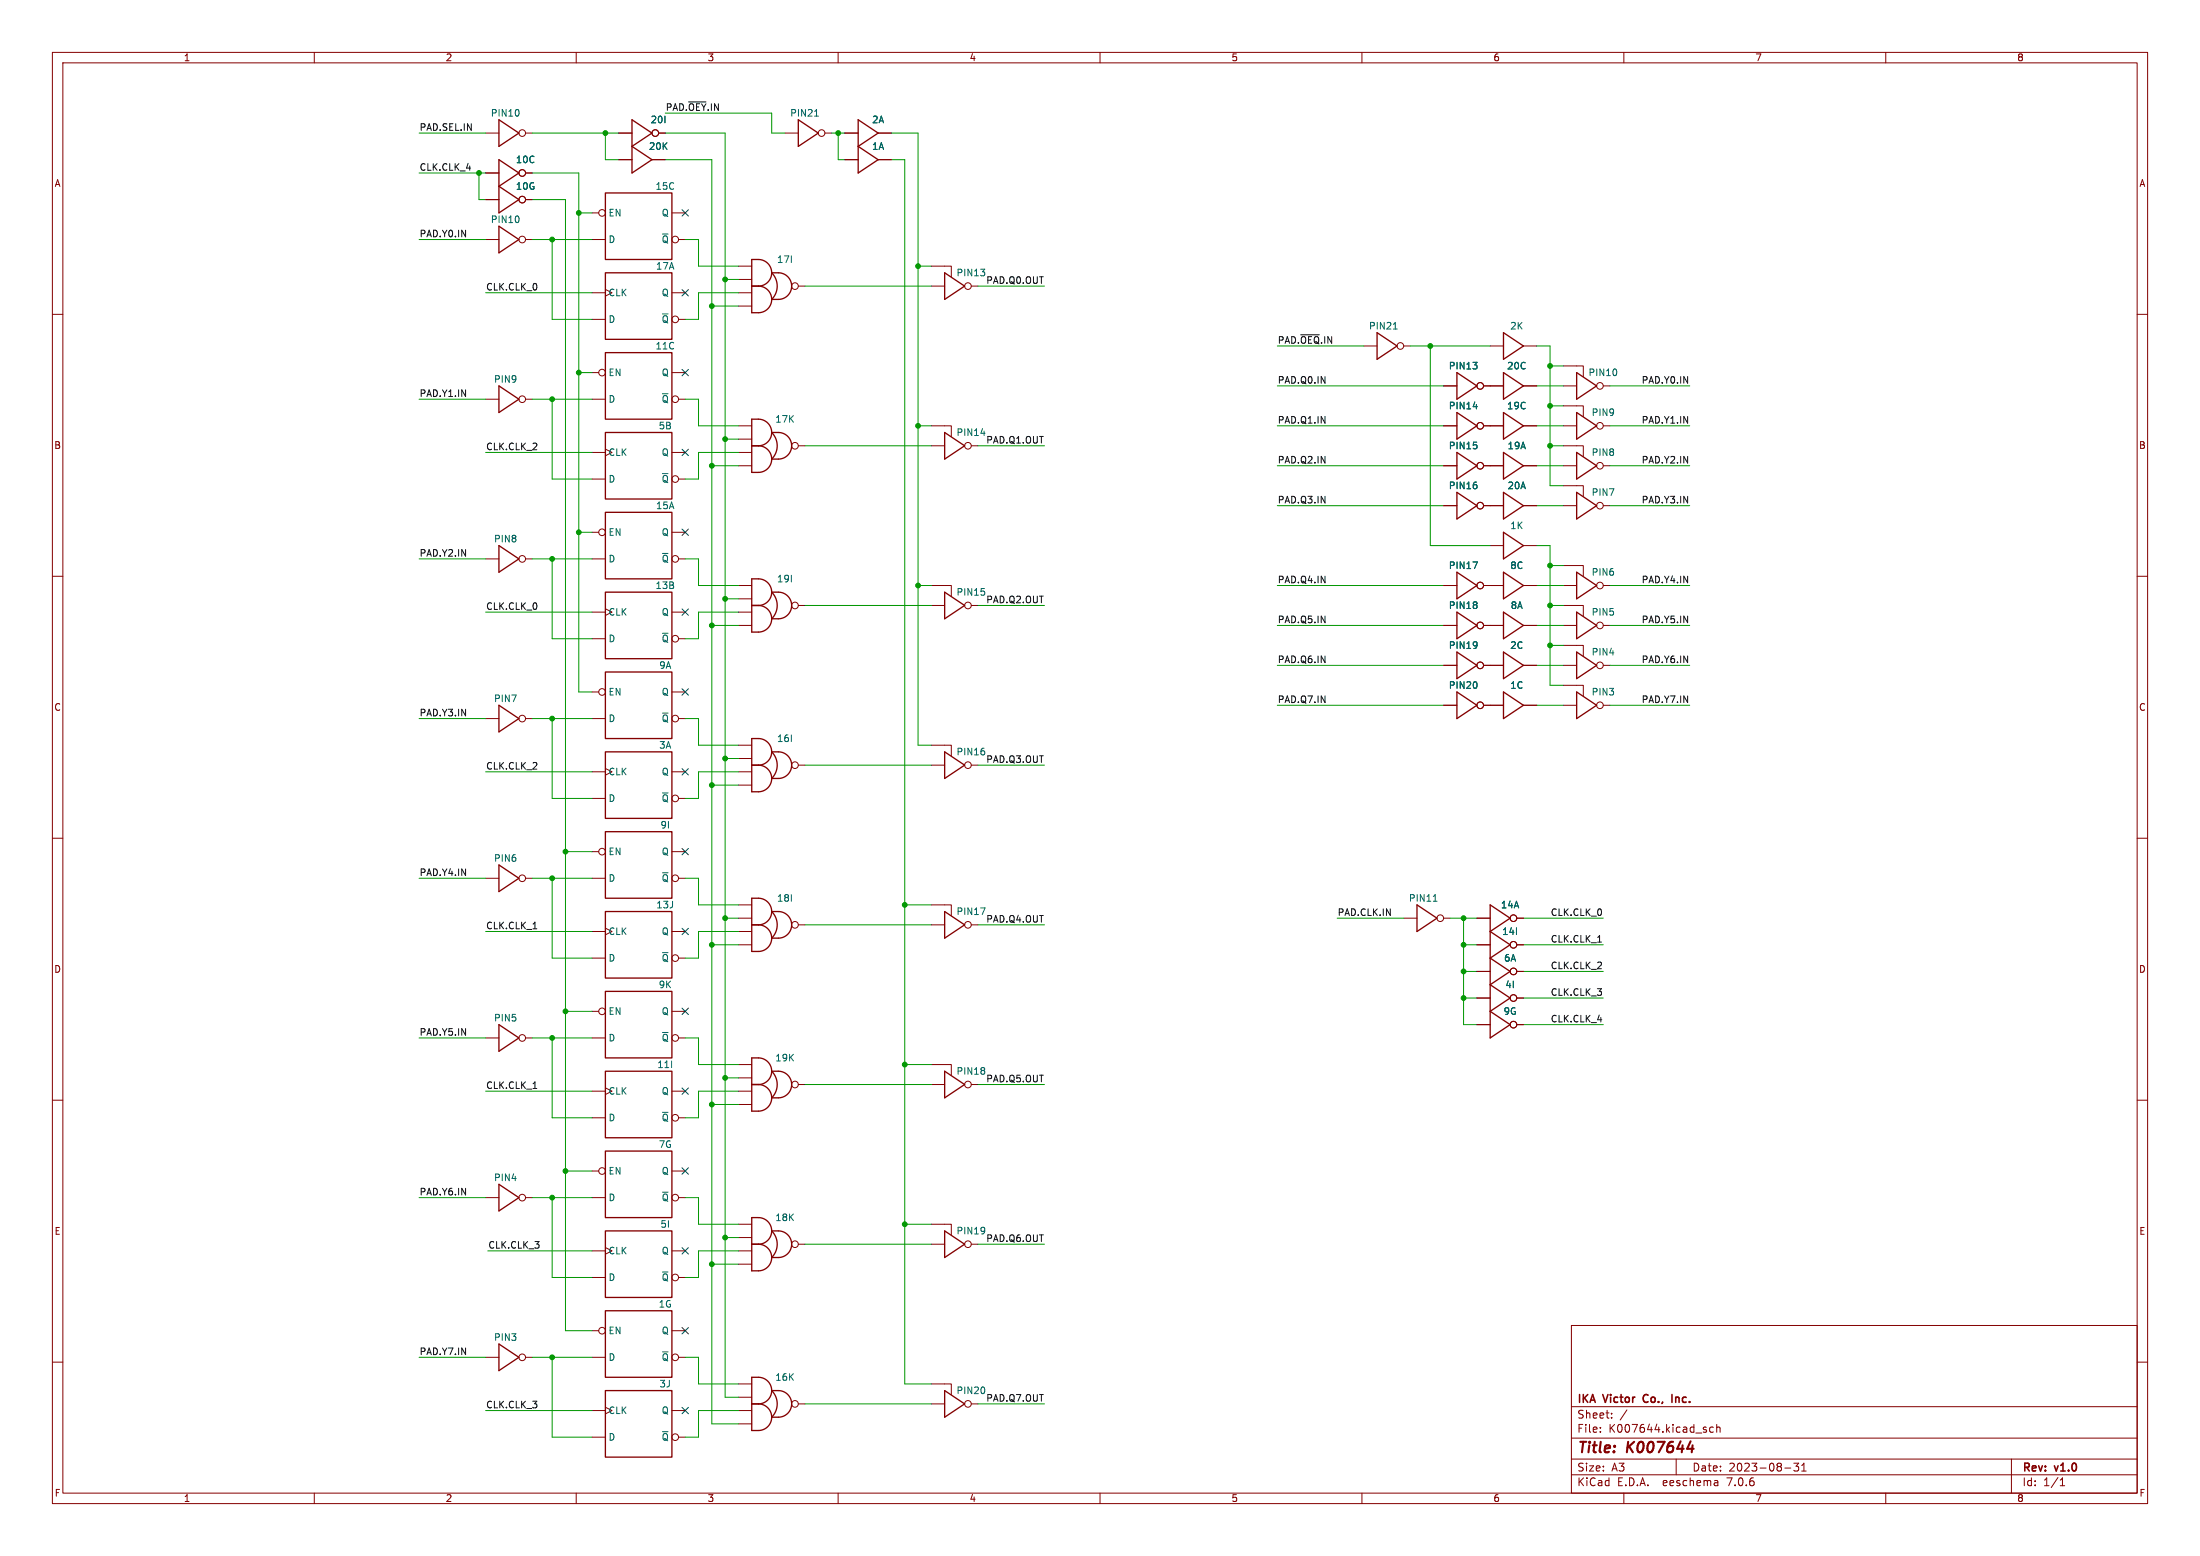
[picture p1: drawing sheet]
<svg xmlns="http://www.w3.org/2000/svg" width="420mm" height="297mm" viewBox="0 0 420 297" stroke-linecap="round" stroke-linejoin="round" font-family="sans-serif">
<g fill="none" stroke="#840000" stroke-width=".19">
<path d="M10 10h400v277h-400zM12 12h396v273h-396zM60 10v2M110 10v2M160 10v2M210 10v2M260 10v2M310 10v2M360 10v2M92.7 25.4h2.5M92.7 38.1h2.5M92.7 33h2.5"/>
<path d="M100.3 25.4h1.3M100.3 38.1h1.3M100.3 33h1.3M118.1 25.4h2.5M118.1 30.5h2.5M124.5 30.5h2.5M125.7 25.4h1.3M149.9 25.4h2.5M157.5 25.4h1.2M161.3 25.4h2.5M161.3 30.5h2.5M167.6 25.4h2.6"/>
<path d="M167.6 30.5h2.6M10 60h2M92.7 45.7h2.5M100.3 45.7h1.3M113 55.9h2.6M113 45.7h2.6M113 40.6h1.3M128.3 55.9h2.5M128.3 40.6h2.5M129.5 45.7h1.3M141 58.4h2.5M141 55.9h2.5"/>
<path d="M141 53.3h2.5M141 50.8h2.5M152.4 54.6h1.3M177.8 50.8h3.8v2M177.8 54.6h2.5M185.4 54.6h1.3M408 60h2M92.7 76.2h2.5M100.3 76.2h1.3M113 61h2.6M113 76.2h2.6M113 71.1h1.3"/>
<path d="M128.3 71.1h2.5M129.5 61h1.3M129.5 76.2h1.3M260.3 66h2.6M268 66h1.2M275.6 73.7h2.5M283.2 73.7h3.8M284.5 66h2.5M290.8 66h2.6M290.8 73.7h2.6M298.4 77.5h3.9v2M298.4 69.9h3.9v2"/>
<path d="M298.4 73.7h2.6M306.1 73.7h1.2M113 86.4h2.6M113 91.4h2.6M128.3 86.4h2.5M129.5 91.4h1.3M141 81.3h2.5M141 88.9h2.5M141 86.4h2.5M141 83.8h2.5M152.4 85.1h1.3M177.8 81.3h3.8v2"/>
<path d="M177.8 85.1h2.5M185.4 85.1h1.3M275.6 81.3h2.5M275.6 88.9h2.5M275.6 96.5h2.5M283.2 81.3h3.8M283.2 88.9h3.8M283.2 96.5h3.8M290.8 81.3h2.6M290.8 88.9h2.6M290.8 96.5h2.6M298.4 92.7h3.9v2"/>
<path d="M298.4 85.1h3.9v2M298.4 81.3h2.6M298.4 88.9h2.6M298.4 96.5h2.6M306.1 81.3h1.2M306.1 88.9h1.2M306.1 96.5h1.2M10 110h2M92.7 106.7h2.5M100.3 106.7h1.3M113 116.8h2.6M113 106.7h2.6"/>
<path d="M113 101.6h1.3M128.3 116.8h2.5M128.3 101.6h2.5M129.5 106.7h1.3M141 119.4h2.5M141 116.8h2.5M141 114.3h2.5M141 111.8h2.5M152.4 115.6h1.3M177.8 111.8h3.8v2M177.8 115.6h2.5M185.4 115.6h1.3"/>
<path d="M275.6 119.4h2.5M275.6 111.8h2.5M283.2 119.4h3.8M283.2 111.8h3.8M284.5 104.1h2.5M290.8 119.4h2.6M290.8 111.8h2.6M290.8 104.1h2.6M298.4 115.6h3.9v2M298.4 108h3.9v2M298.4 119.4h2.6M298.4 111.8h2.6"/>
<path d="M306.1 119.4h1.2M306.1 111.8h1.2M408 110h2M92.7 137.2h2.5M100.3 137.2h1.3M113 137.2h2.6M113 132.1h1.3M113 121.9h2.6M128.3 132.1h2.5M129.5 137.2h1.3M129.5 121.9h1.3M275.6 127h2.5"/>
<path d="M275.6 134.6h2.5M283.2 127h3.8M283.2 134.6h3.8M290.8 127h2.6M290.8 134.6h2.6M298.4 123.2h3.9v2M298.4 130.8h3.9v2M298.4 127h2.6M298.4 134.6h2.6M306.1 127h1.2M306.1 134.6h1.2M10 160h2"/>
<path d="M113 147.3h2.6M113 152.4h2.6M128.3 147.3h2.5M129.5 152.4h1.3M141 147.3h2.5M141 149.9h2.5M141 144.8h2.5M141 142.2h2.5M152.4 146.1h1.3M177.8 142.2h3.8v2.1M177.8 146.1h2.5M185.4 146.1h1.3"/>
<path d="M408 160h2M92.7 167.6h2.5M100.3 167.6h1.3M113 177.8h2.6M113 167.6h2.6M113 162.6h1.3M128.3 177.8h2.5M128.3 162.6h2.5M129.5 167.6h1.3M141 172.7h2.5M141 177.8h2.5M141 175.3h2.5"/>
<path d="M152.4 176.5h1.3M177.8 172.7h3.8v2.1M177.8 176.5h2.5M185.4 176.5h1.3M268 175.3h2.5M275.6 175.3h1.3M281.9 175.3h2.6M289.6 175.3h1.2M92.7 198.1h2.5M100.3 198.1h1.3M113 198.1h2.6M113 193h1.3"/>
<path d="M113 182.9h2.6M128.3 193h2.5M129.5 198.1h1.3M129.5 182.9h1.3M141 180.3h2.5M281.9 185.4h2.6M281.9 180.3h2.6M281.9 195.6h2.6M281.9 190.5h2.6M289.6 185.4h1.2M289.6 180.3h1.2M289.6 195.6h1.2"/>
<path d="M289.6 190.5h1.2M10 210h2M113 208.3h2.6M113 213.4h2.6M128.3 208.3h2.5M129.5 213.4h1.3M141 210.8h2.5M141 208.3h2.5M141 205.7h2.5M141 203.2h2.5M152.4 207h1.3M177.8 203.2h3.8v2"/>
<path d="M177.8 207h2.5M185.4 207h1.3M408 210h2M92.7 228.6h2.5M100.3 228.6h1.3M113 238.8h2.6M113 228.6h2.6M113 223.5h1.3M128.3 238.8h2.5M128.3 223.5h2.5M129.5 228.6h1.3M141 238.8h2.5"/>
<path d="M141 236.2h2.5M141 233.7h2.5M152.4 237.5h1.3M177.8 233.7h3.8v2M177.8 237.5h2.5M185.4 237.5h1.3M10 260h2M92.7 259.1h2.5M100.3 259.1h1.3M113 259.1h2.6M113 254h1.3M113 243.8h2.6"/>
<path d="M128.3 254h2.5M129.5 259.1h1.3M129.5 243.8h1.3M141 241.3h2.5M300 253h108v32h-108zM408 260h2M113 269.2h2.6M113 274.3h2.6M128.3 269.2h2.5M129.5 274.3h1.3M141 271.8h2.5M141 269.2h2.5"/>
<path d="M141 266.7h2.5M141 264.2h2.5M152.4 268h1.3M177.8 264.2h3.8v2M177.8 268h2.5M185.4 268h1.3M300 278.5h108M300 274.5h108M300 268.5h108M305.5 273.2v.2M305.5 272.5v.1M307.7 270.5v.2"/>
<path d="M307.7 269.8v.1M310.6 269.1l-1.3 1.9M320 278.5v3M327.1 272.5l-.4-.1-.3 .3 .1 .6h.6M327.7 272.5l.2-.1 .4 .1 .1 .9M327.7 271.9v1.5M342.4 279.3h1l-.5 .6 .4 .1v.6l-.2 .2-.7-.2M343.9 279.7l.5-.4v1.5M384 278.5v6.5M60 285v2M110 285v2M160 285v2"/>
<path d="M210 285v2M260 285v2M300 281.5h108M310 285v2M327.9 282.7v.9M327.9 283.5l-.1 .1M327.9 282.9l-.1 .1M340.7 280.2h1.2M343.9 280.8h.9M360 285v2M393.3 283.6h.9M393.3 282.5l.4-.4v1.5"/>
<circle cx="99.7" cy="33" r=".63"/>
<circle cx="99.7" cy="25.4" r=".63"/>
<circle cx="99.7" cy="38.1" r=".63"/>
<circle cx="125.1" cy="25.4" r=".63"/>
<circle cx="156.8" cy="25.4" r=".63"/>
<circle cx="99.7" cy="45.7" r=".63"/>
<circle cx="114.9" cy="40.6" r=".63"/>
<circle cx="151.8" cy="54.6" r=".63"/>
<circle cx="184.8" cy="54.6" r=".63"/>
<circle cx="99.7" cy="76.2" r=".63"/>
<circle cx="114.9" cy="71.1" r=".63"/>
<circle cx="267.3" cy="66" r=".63"/>
<circle cx="282.6" cy="73.7" r=".63"/>
<circle cx="305.4" cy="73.7" r=".63"/>
<circle cx="151.8" cy="85.1" r=".63"/>
<circle cx="184.8" cy="85.1" r=".63"/>
<circle cx="282.6" cy="88.9" r=".63"/>
<circle cx="282.6" cy="81.3" r=".63"/>
<circle cx="282.6" cy="96.5" r=".63"/>
<circle cx="305.4" cy="96.5" r=".63"/>
<circle cx="305.4" cy="88.9" r=".63"/>
<circle cx="305.4" cy="81.3" r=".63"/>
<circle cx="99.7" cy="106.7" r=".63"/>
<circle cx="114.9" cy="101.6" r=".63"/>
<circle cx="151.8" cy="115.6" r=".63"/>
<circle cx="184.8" cy="115.6" r=".63"/>
<circle cx="282.6" cy="111.8" r=".63"/>
<circle cx="282.6" cy="119.4" r=".63"/>
<circle cx="305.4" cy="119.4" r=".63"/>
<circle cx="305.4" cy="111.8" r=".63"/>
<circle cx="99.7" cy="137.2" r=".63"/>
<circle cx="114.9" cy="132.1" r=".63"/>
<circle cx="282.6" cy="127" r=".63"/>
<circle cx="282.6" cy="134.6" r=".63"/>
<circle cx="305.4" cy="127" r=".63"/>
<circle cx="305.4" cy="134.6" r=".63"/>
<circle cx="151.8" cy="146" r=".63"/>
<circle cx="184.8" cy="146" r=".63"/>
<circle cx="99.7" cy="167.6" r=".63"/>
<circle cx="114.9" cy="162.6" r=".63"/>
<circle cx="151.8" cy="176.5" r=".63"/>
<circle cx="184.8" cy="176.5" r=".63"/>
<circle cx="275" cy="175.3" r=".63"/>
<circle cx="288.9" cy="175.3" r=".63"/>
<circle cx="99.7" cy="198.1" r=".63"/>
<circle cx="114.9" cy="193" r=".63"/>
<circle cx="288.9" cy="180.3" r=".63"/>
<circle cx="288.9" cy="185.4" r=".63"/>
<circle cx="288.9" cy="190.5" r=".63"/>
<circle cx="288.9" cy="195.6" r=".63"/>
<circle cx="151.8" cy="207" r=".63"/>
<circle cx="184.8" cy="207" r=".63"/>
<circle cx="99.7" cy="228.6" r=".63"/>
<circle cx="114.9" cy="223.5" r=".63"/>
<circle cx="151.8" cy="237.5" r=".63"/>
<circle cx="184.8" cy="237.5" r=".63"/>
<circle cx="99.7" cy="259.1" r=".63"/>
<circle cx="114.9" cy="254" r=".63"/>
<circle cx="151.8" cy="268" r=".63"/>
<circle cx="184.8" cy="268" r=".63"/>
</g>
<path d="M322.1 276.5h1.2M323.1 275.9l-.1 1.3" fill="none" stroke="#840000" stroke-width=".4"/>
<path d="M313.8 266.4l-.1 .4 .1 .7M319.2 266.2v1.5" fill="none" stroke="#840000" stroke-width=".3"/>
<g fill="none" stroke="#840000" stroke-width=".25">
<path d="M95.2 22.9l3.9 2.5-3.9 2.5zM95.2 30.5l3.9 2.5-3.9 2.6 3.9 2.5-3.9 2.5zM115.6 36.8h12.7v12.7h-12.7zM120.6 22.9l3.9 2.5-3.9 2.5 3.9 2.6-3.9 2.5zM152.4 22.9l3.8 2.5-3.8 2.5zM163.8 22.9l3.8 2.5-3.8 2.5 3.8 2.6-3.8 2.5zM95.2 43.2l3.9 2.5-3.9 2.6zM115.6 52.1h12.7v12.7h-12.7zM143.5 49.5h1.3a2.54 2.54 0 0 1 2.5 2.6 2.54 2.54 0 0 1-2.5 2.5 2.54 2.54 0 0 1 2.5 2.6 2.54 2.54 0 0 1-2.5 2.5h-1.3zM143.5 54.6h1.3M148.6 52.1h-1.3a3.6 3.6 0 0 1 0 5.1h1.3M148.6 52.1a2.54 2.54 0 0 1 2.5 2.5 2.54 2.54 0 0 1-2.5 2.6"/>
<path d="M180.3 52.1l3.8 2.5-3.8 2.6zM95.2 73.7l3.9 2.5-3.9 2.5zM115.6 67.3h12.7v12.7h-12.7zM262.9 63.5l3.8 2.5-3.8 2.6zM278.1 71.1l3.8 2.6-3.8 2.5zM278.1 78.7l3.8 2.6-3.8 2.5zM287 63.5l3.8 2.5-3.8 2.6zM287 71.1l3.8 2.6-3.8 2.5zM287 78.7l3.8 2.6-3.8 2.5zM301 78.7l3.8 2.6-3.8 2.5zM301 71.1l3.8 2.6-3.8 2.5zM115.6 97.8h12.7v12.7h-12.7z"/>
<path d="M115.6 82.6h12.7v12.7h-12.7zM143.5 80h1.3a2.54 2.54 0 0 1 2.5 2.5 2.54 2.54 0 0 1-2.5 2.6 2.54 2.54 0 0 1 2.5 2.5 2.54 2.54 0 0 1-2.5 2.6h-1.3zM143.5 85.1h1.3M148.6 82.6h-1.3a3.6 3.6 0 0 1 0 5h1.3M148.6 82.6a2.54 2.54 0 0 1 2.5 2.5 2.54 2.54 0 0 1-2.5 2.5M180.3 82.6l3.8 2.5-3.8 2.5zM278.1 86.4l3.8 2.5-3.8 2.5zM278.1 94l3.8 2.5-3.8 2.6zM287 86.4l3.8 2.5-3.8 2.5zM287 94l3.8 2.5-3.8 2.6zM301 94l3.8 2.5-3.8 2.6zM301 86.4l3.8 2.5-3.8 2.5z"/>
<path d="M95.2 104.1l3.9 2.6-3.9 2.5zM115.6 113h12.7v12.7h-12.7zM143.5 110.5h1.3a2.54 2.54 0 0 1 2.5 2.5 2.54 2.54 0 0 1-2.5 2.6 2.54 2.54 0 0 1 2.5 2.5 2.54 2.54 0 0 1-2.5 2.6h-1.3zM143.5 115.6h1.3M148.6 113h-1.3a3.6 3.6 0 0 1 0 5.1h1.3M148.6 113a2.54 2.54 0 0 1 2.5 2.6 2.54 2.54 0 0 1-2.5 2.5M180.3 113l3.8 2.6-3.8 2.5zM278.1 109.2l3.8 2.6-3.8 2.5zM278.1 116.8l3.8 2.6-3.8 2.5zM287 101.6l3.8 2.5-3.8 2.6zM287 109.2l3.8 2.6-3.8 2.5zM287 116.8l3.8 2.6-3.8 2.5z"/>
<path d="M301 109.2l3.8 2.6-3.8 2.5zM301 116.8l3.8 2.6-3.8 2.5zM95.2 134.6l3.9 2.6-3.9 2.5zM115.6 128.3h12.7v12.7h-12.7zM278.1 124.5l3.8 2.5-3.8 2.5zM278.1 132.1l3.8 2.5-3.8 2.6zM287 124.5l3.8 2.5-3.8 2.5zM287 132.1l3.8 2.5-3.8 2.6zM301 124.5l3.8 2.5-3.8 2.5zM301 132.1l3.8 2.5-3.8 2.6zM115.6 143.5h12.7v12.7h-12.7zM115.6 158.8h12.7v12.7h-12.7z"/>
<path d="M143.5 141h1.3a2.54 2.54 0 0 1 2.5 2.5 2.54 2.54 0 0 1-2.5 2.6 2.54 2.54 0 0 1 2.5 2.5 2.54 2.54 0 0 1-2.5 2.5h-1.3zM143.5 146.1h1.3M148.6 143.5h-1.3a3.6 3.6 0 0 1 0 5.1h1.3M148.6 143.5a2.54 2.54 0 0 1 2.5 2.6 2.54 2.54 0 0 1-2.5 2.5M180.3 143.5l3.8 2.6-3.8 2.5zM95.2 165.1l3.9 2.5-3.9 2.6zM115.6 174h12.7v12.7h-12.7zM143.5 171.5h1.3a2.54 2.54 0 0 1 2.5 2.5 2.54 2.54 0 0 1-2.5 2.5 2.54 2.54 0 0 1 2.5 2.6 2.54 2.54 0 0 1-2.5 2.5h-1.3zM143.5 176.5h1.3M148.6 174h-1.3a3.6 3.6 0 0 1 0 5.1h1.3M148.6 174a2.54 2.54 0 0 1 2.5 2.5 2.54 2.54 0 0 1-2.5 2.6M180.3 174l3.8 2.5-3.8 2.6z"/>
<path d="M270.5 172.7l3.8 2.6-3.8 2.5zM284.5 172.7l3.8 2.6-3.8 2.5 3.8 2.5-3.8 2.6 3.8 2.5-3.8 2.6 3.8 2.5-3.8 2.5 3.8 2.6-3.8 2.5zM95.2 195.6l3.9 2.5-3.9 2.6zM115.6 189.2h12.7v12.7h-12.7zM115.6 219.7h12.7v12.7h-12.7zM115.6 204.5h12.7v12.7h-12.7zM143.5 201.9h1.3a2.54 2.54 0 0 1 2.5 2.6 2.54 2.54 0 0 1-2.5 2.5 2.54 2.54 0 0 1 2.5 2.6 2.54 2.54 0 0 1-2.5 2.5h-1.3zM143.5 207h1.3M148.6 204.5h-1.3a3.6 3.6 0 0 1 0 5.1h1.3M148.6 204.5a2.54 2.54 0 0 1 2.5 2.5 2.54 2.54 0 0 1-2.5 2.6M180.3 204.5l3.8 2.5-3.8 2.6zM95.2 226.1l3.9 2.5-3.9 2.5z"/>
<path d="M115.6 234.9h12.7v12.7h-12.7zM143.5 232.4h1.3a2.54 2.54 0 0 1 2.5 2.5 2.54 2.54 0 0 1-2.5 2.6 2.54 2.54 0 0 1 2.5 2.5 2.54 2.54 0 0 1-2.5 2.6h-1.3zM143.5 237.5h1.3M148.6 234.9h-1.3a3.6 3.6 0 0 1 0 5.1h1.3M148.6 234.9a2.54 2.54 0 0 1 2.5 2.6 2.54 2.54 0 0 1-2.5 2.5M180.3 234.9l3.8 2.6-3.8 2.5zM95.2 256.5l3.9 2.6-3.9 2.5zM115.6 250.2h12.7v12.7h-12.7zM115.6 265.4h12.7v12.7h-12.7zM143.5 262.9h1.3a2.54 2.54 0 0 1 2.5 2.5 2.54 2.54 0 0 1-2.5 2.6 2.54 2.54 0 0 1 2.5 2.5 2.54 2.54 0 0 1-2.5 2.5h-1.3zM143.5 268h1.3M148.6 265.4h-1.3a3.6 3.6 0 0 1 0 5.1h1.3"/>
<path d="M148.6 265.4a2.54 2.54 0 0 1 2.5 2.6 2.54 2.54 0 0 1-2.5 2.5M180.3 265.4l3.8 2.6-3.8 2.5z"/>
</g>
<g fill="none" stroke="#006464" stroke-width=".19">
<path d="M99 21.1v.8M155.5 22.2h.7M99 41.5v.7M187.2 51.4h.8l-.4 .5M187.9 52l.1 .4M266 62.8h.7M281.2 69.2h.8l-.5 .4M281.2 77.6h.8M281.9 69.8v.5M308.6 70.7v.8M187.3 82.7h.8M281.9 85v.5"/>
<path d="M281.9 92.6v.6M187.9 112.9l.1 .5M281.2 107.3h.8l-.5 1.2M281.9 115v.3M281.9 115.5v.5M281.9 122.6v.9M281.9 130.4v.7M282 123l-.1 .2M187.9 143.4l.1 .4M187.2 173.3h.9l-.6 1.3M273.6 172h.8M187.9 203.9v.3"/>
<path d="M187.9 204.4l.1 .4M187.9 234.4v.8M188 234.8l-.1 .1M187.9 265v.8"/>
</g>
<path d="M131.5 19.5h3.3M248.3 63.9h3.6M101.8 177.3h.7M305 179.8h.7M101.8 207.8h.7" fill="none" stroke="#0f0f0f" stroke-width=".19"/>
<g fill="none" stroke="#009600" stroke-width=".19">
<path d="M80 25.4h12.7M80 33h12.7M91.4 33v5.1h1.3M101.6 38.1h6.3v215.9h5.1M101.6 33h8.9v99.1h2.5M101.6 25.4h16.5M115.6 25.4v5.1h2.5M127 30.5h8.9v241.3h5.1M127 25.4h11.4v241.3h2.6M127 21.6h20.3v3.8h2.6M158.7 25.4h2.6M160 25.4v5.1h1.3"/>
<path d="M170.2 30.5h2.5v233.7h5.1M170.2 25.4h5.1v116.8h2.5M80 45.7h12.7M92.7 55.9h20.3M101.6 45.7h11.4M105.4 45.7v15.3h7.6M110.5 40.6h2.5M130.8 45.7h2.5v5.1h7.7M135.9 58.4h5.1M138.4 53.3h2.6M141 55.9h-7.7v5.1h-2.5M153.7 54.6h24.1"/>
<path d="M175.3 50.8h2.5M186.7 54.6h12.7M80 76.2h12.7M101.6 76.2h11.4M105.4 76.2v15.2h7.6M110.5 71.1h2.5M130.8 76.2h2.5v5.1h7.7M243.8 66h16.5M243.8 73.7h31.8M269.2 66h15.3M273 66v38.1h11.5M293.4 66h2.5v26.7h2.5"/>
<path d="M293.4 73.7h5M295.9 77.5h2.5M295.9 69.9h2.5M307.3 73.7h15.3M92.7 86.4h20.3M135.9 88.9h5.1M138.4 83.8h2.6M141 86.4h-7.7v5h-2.5M153.7 85.1h24.1M175.3 81.3h2.5M186.7 85.1h12.7M243.8 88.9h31.8"/>
<path d="M243.8 96.5h31.8M243.8 81.3h31.8M293.4 88.9h5M293.4 96.5h5M293.4 81.3h5M295.9 85.1h2.5M307.3 88.9h15.3M307.3 96.5h15.3M307.3 81.3h15.3M80 106.7h12.7M92.7 116.8h20.3M101.6 106.7h11.4"/>
<path d="M105.4 106.7v15.2h7.6M110.5 101.6h2.5M130.8 106.7h2.5v5.1h7.7M135.9 119.4h5.1M138.4 114.3h2.6M141 116.8h-7.7v5.1h-2.5M153.7 115.6h24.1M175.3 111.8h2.5M186.7 115.6h12.7M243.8 111.8h31.8M243.8 119.4h31.8M293.4 111.8h5"/>
<path d="M293.4 119.4h5M293.4 104.1h2.5v26.7h2.5M295.9 115.6h2.5M295.9 108h2.5M307.3 111.8h15.3M307.3 119.4h15.3M80 137.2h12.7M101.6 137.2h11.4M105.4 137.2v15.2h7.6M130.8 137.2h2.5v5h7.7M243.8 127h31.8M243.8 134.6h31.8"/>
<path d="M293.4 127h5M293.4 134.6h5M295.9 123.2h2.5M307.3 127h15.3M307.3 134.6h15.3M92.7 147.3h20.3M135.9 149.9h5.1M138.4 144.8h2.6M141 147.3h-7.7v5.1h-2.5M153.7 146.1h24.1M186.7 146.1h12.7M80 167.6h12.7"/>
<path d="M92.7 177.8h20.3M101.6 167.6h11.4M105.4 167.6v15.3h7.6M107.9 162.6h5.1M130.8 167.6h2.5v5.1h7.7M138.4 175.3h2.6M141 177.8h-7.7v5.1h-2.5M153.7 176.5h24.1M172.7 172.7h5.1M186.7 176.5h12.7M255.3 175.3h12.7M276.9 175.3h5"/>
<path d="M279.4 175.3v20.3h2.5M290.8 175.3h15.3M80 198.1h12.7M101.6 198.1h11.4M105.4 198.1v15.3h7.6M107.9 193h5.1M130.8 198.1h2.5v5.1h7.7M135.9 180.3h5.1M279.4 180.3h2.5M279.4 185.4h2.5M279.4 190.5h2.5M290.8 180.3h15.3"/>
<path d="M290.8 185.4h15.3M290.8 190.5h15.3M290.8 195.6h15.3M92.7 208.3h20.3M135.9 210.8h5.1M138.4 205.7h2.6M141 208.3h-7.7v5.1h-2.5M153.7 207h24.1M172.7 203.2h5.1M186.7 207h12.7M80 228.6h12.7M93.1 238.8h19.9"/>
<path d="M101.6 228.6h11.4M105.4 228.6v15.2h7.6M107.9 223.5h5.1M130.8 228.6h2.5v5.1h7.7M138.4 236.2h2.6M141 238.8h-7.7v5h-2.5M153.7 237.5h24.1M172.7 233.7h5.1M186.7 237.5h12.7M80 259.1h12.7M101.6 259.1h11.4M105.4 259.1v15.2h7.6"/>
<path d="M130.8 259.1h2.5v5.1h7.7M135.9 241.3h5.1M92.7 269.2h20.3M141 269.2h-7.7v5.1h-2.5M153.7 268h24.1M186.7 268h12.7"/>
</g>
<g fill="none" stroke="#000084" stroke-width=".19">
<path d="M130.2 40l1.2 1.2M130.2 55.3l1.2 1.2M131.4 40l-1.2 1.2M131.4 55.3l-1.2 1.2M130.2 70.5l1.2 1.2M131.4 70.5l-1.2 1.2M130.2 85.8l1.2 1.2M131.4 85.8l-1.2 1.2M130.2 116.2l1.2 1.2M130.2 101l1.2 1.2M131.4 116.2l-1.2 1.2M131.4 101l-1.2 1.2"/>
<path d="M130.2 131.5l1.2 1.2M131.4 131.5l-1.2 1.2M130.2 146.7l1.2 1.2M131.4 146.7l-1.2 1.2M130.2 177.2l1.2 1.2M130.2 162l1.2 1.2M131.4 177.2l-1.2 1.2M131.4 162l-1.2 1.2M130.2 192.4l1.2 1.2M131.4 192.4l-1.2 1.2M130.2 207.7l1.2 1.2M131.4 207.7l-1.2 1.2"/>
<path d="M130.2 222.9l1.2 1.2M130.2 238.2l1.2 1.2M131.4 222.9l-1.2 1.2M131.4 238.2l-1.2 1.2M130.2 253.4l1.2 1.2M131.4 253.4l-1.2 1.2M130.2 268.6l1.2 1.2M131.4 268.6l-1.2 1.2"/>
</g>
<g fill="#009600" stroke="#009600" stroke-width=".19">
<circle cx="107.9" cy="193" r=".46"/>
<circle cx="135.9" cy="210.8" r=".46"/>
<circle cx="138.4" cy="205.7" r=".46"/>
<circle cx="105.4" cy="198.1" r=".46"/>
<circle cx="172.7" cy="203.2" r=".46"/>
<circle cx="279.4" cy="180.3" r=".46"/>
<circle cx="279.4" cy="185.4" r=".46"/>
<circle cx="279.4" cy="175.3" r=".46"/>
<circle cx="279.4" cy="190.5" r=".46"/>
<circle cx="105.4" cy="228.6" r=".46"/>
<circle cx="105.4" cy="259.1" r=".46"/>
<circle cx="107.9" cy="223.5" r=".46"/>
<circle cx="105.4" cy="167.6" r=".46"/>
<circle cx="107.9" cy="162.6" r=".46"/>
<circle cx="138.4" cy="175.3" r=".46"/>
<circle cx="135.9" cy="241.3" r=".46"/>
<circle cx="138.4" cy="236.2" r=".46"/>
<circle cx="135.9" cy="180.3" r=".46"/>
<circle cx="172.7" cy="233.7" r=".46"/>
<circle cx="172.7" cy="172.7" r=".46"/>
<circle cx="135.9" cy="58.4" r=".46"/>
<circle cx="135.9" cy="88.9" r=".46"/>
<circle cx="135.9" cy="119.4" r=".46"/>
<circle cx="138.4" cy="114.3" r=".46"/>
<circle cx="273" cy="66" r=".46"/>
<circle cx="175.3" cy="111.8" r=".46"/>
<circle cx="175.3" cy="81.3" r=".46"/>
<circle cx="175.3" cy="50.8" r=".46"/>
<circle cx="110.5" cy="40.6" r=".46"/>
<circle cx="138.4" cy="83.8" r=".46"/>
<circle cx="105.4" cy="76.2" r=".46"/>
<circle cx="110.5" cy="71.1" r=".46"/>
<circle cx="135.9" cy="149.9" r=".46"/>
<circle cx="138.4" cy="144.8" r=".46"/>
<circle cx="160" cy="25.4" r=".46"/>
<circle cx="105.4" cy="45.7" r=".46"/>
<circle cx="138.4" cy="53.3" r=".46"/>
<circle cx="91.4" cy="33" r=".46"/>
<circle cx="115.6" cy="25.4" r=".46"/>
<circle cx="295.9" cy="77.5" r=".46"/>
<circle cx="295.9" cy="69.9" r=".46"/>
<circle cx="295.9" cy="85.1" r=".46"/>
<circle cx="110.5" cy="101.6" r=".46"/>
<circle cx="105.4" cy="106.7" r=".46"/>
<circle cx="105.4" cy="137.2" r=".46"/>
<circle cx="295.9" cy="123.2" r=".46"/>
<circle cx="295.9" cy="115.6" r=".46"/>
<circle cx="295.9" cy="108" r=".46"/>
</g>
<g font-size="2.8" fill="#840000">
<text x="301" y="277.9">Title:</text>
<text x="310.6" y="277.9">K007644</text>
</g>
<g font-size="2.1" fill="#840000">
<text x="301" y="268.2">IKA</text>
<text x="306.2" y="268.2">Victor</text>
<text x="314.4" y="268.2">Co.,</text>
<text x="320.4" y="268.2">Inc.</text>
<text x="301" y="273.7">File:</text>
<text x="301" y="271">Sheet:</text>
<text x="307.1" y="273.7">K007644.kicad_sch</text>
<text x="301" y="281.1">Size:</text>
<text x="307.6" y="281.1">A3</text>
<text x="323" y="281.1">Date:</text>
<text x="330" y="281.1">2023-08-31</text>
<text x="386" y="281.3">Rev:</text>
<text x="392.4" y="281.3">v1.0</text>
<text x="301" y="283.9">KiCad</text>
<text x="308.7" y="283.9">E.D.A.</text>
<text x="317.6" y="283.9">eeschema</text>
<text x="330" y="283.9">7.0.6</text>
<text x="386" y="283.9">Id:</text>
<text x="390.1" y="283.9">1/1</text>
</g>
<g font-size="1.8" fill="#840000">
<text x="35" y="11.9">1</text>
<text x="85" y="11.9">2</text>
<text x="135" y="11.9">3</text>
<text x="185" y="11.9">4</text>
<text x="235" y="11.9">5</text>
<text x="285" y="11.9">6</text>
<text x="335" y="11.9">7</text>
<text x="385" y="11.9">8</text>
<text x="10.3" y="35.9">A</text>
<text x="408.3" y="35.9">A</text>
<text x="10.3" y="85.9">B</text>
<text x="408.2" y="85.9">B</text>
<text x="10.3" y="135.9">C</text>
<text x="408.2" y="135.9">C</text>
<text x="10.3" y="185.9">D</text>
<text x="408.2" y="185.9">D</text>
<text x="10.3" y="235.9">E</text>
<text x="408.3" y="235.9">E</text>
<text x="10.3" y="285.9">F</text>
<text x="35" y="286.9">1</text>
<text x="85" y="286.9">2</text>
<text x="135" y="286.9">3</text>
<text x="185" y="286.9">4</text>
<text x="235" y="286.9">5</text>
<text x="285" y="286.9">6</text>
<text x="335" y="286.9">7</text>
<text x="385" y="286.9">8</text>
<text x="408.3" y="285.9">F</text>
</g>
<g font-size="1.8" fill="#006464">
<text x="93.6" y="22.5">PIN10</text>
<text x="124.1" y="23.7">20I</text>
<text x="150.8" y="22.5">PIN21</text>
<text x="166.4" y="23.7">2A</text>
<text x="123.8" y="28.8">20K</text>
<text x="166.4" y="28.8">1A</text>
<text x="98.4" y="31.3">10C</text>
<text x="98.4" y="36.4">10G</text>
<text x="116.1" y="41.5">EN</text>
<text x="125.1" y="36.4">15C</text>
<text x="126.2" y="41.5">Q</text>
<text x="93.6" y="42.8">PIN10</text>
<text x="116.1" y="46.6">D</text>
<text x="126.2" y="46.6">~{Q}</text>
<text x="125.1" y="51.7">17A</text>
<text x="148.2" y="50.4">17I</text>
<text x="182.5" y="52.9">PIN13</text>
<text x="116.1" y="56.7">CLK</text>
<text x="126.2" y="56.7">Q</text>
<text x="116.1" y="61.8">D</text>
<text x="126.2" y="61.8">~{Q}</text>
<text x="261.2" y="63.1">PIN21</text>
<text x="288.2" y="63.1">2K</text>
<text x="116.1" y="72">EN</text>
<text x="125.1" y="66.9">11C</text>
<text x="126.2" y="72">Q</text>
<text x="276.5" y="70.7">PIN13</text>
<text x="287.6" y="70.7">20C</text>
<text x="303.2" y="72">PIN10</text>
<text x="94.2" y="73.3">PIN9</text>
<text x="116.1" y="77.1">D</text>
<text x="126.2" y="77.1">~{Q}</text>
<text x="125.7" y="82.1">5B</text>
<text x="147.9" y="80.9">17K</text>
<text x="182.5" y="83.4">PIN14</text>
<text x="276.5" y="78.3">PIN14</text>
<text x="287.6" y="78.3">19C</text>
<text x="303.8" y="79.6">PIN9</text>
<text x="116.1" y="87.2">CLK</text>
<text x="126.2" y="87.2">Q</text>
<text x="276.5" y="86">PIN15</text>
<text x="287.7" y="86">19A</text>
<text x="303.8" y="87.2">PIN8</text>
<text x="116.1" y="92.3">D</text>
<text x="126.2" y="92.3">~{Q}</text>
<text x="276.5" y="93.6">PIN16</text>
<text x="287.7" y="93.6">20A</text>
<text x="303.8" y="94.8">PIN7</text>
<text x="125.1" y="97.4">15A</text>
<text x="288.2" y="101.2">1K</text>
<text x="94.2" y="103.7">PIN8</text>
<text x="116.1" y="107.5">D</text>
<text x="116.1" y="102.5">EN</text>
<text x="126.2" y="102.5">Q</text>
<text x="126.2" y="107.5">~{Q}</text>
<text x="125.1" y="112.6">13B</text>
<text x="148.2" y="111.4">19I</text>
<text x="182.5" y="113.9">PIN15</text>
<text x="276.5" y="108.8">PIN17</text>
<text x="288.2" y="108.8">8C</text>
<text x="303.8" y="110.1">PIN6</text>
<text x="116.1" y="117.7">CLK</text>
<text x="126.2" y="117.7">Q</text>
<text x="276.5" y="116.4">PIN18</text>
<text x="288.3" y="116.4">8A</text>
<text x="303.8" y="117.7">PIN5</text>
<text x="116.1" y="122.8">D</text>
<text x="126.2" y="122.8">~{Q}</text>
<text x="276.5" y="124.1">PIN19</text>
<text x="288.2" y="124.1">2C</text>
<text x="303.8" y="125.3">PIN4</text>
<text x="125.7" y="127.9">9A</text>
<text x="276.5" y="131.7">PIN20</text>
<text x="288.2" y="131.7">1C</text>
<text x="94.2" y="134.2">PIN7</text>
<text x="116.1" y="132.9">EN</text>
<text x="126.2" y="132.9">Q</text>
<text x="303.8" y="132.9">PIN3</text>
<text x="116.1" y="138">D</text>
<text x="125.7" y="143.1">3A</text>
<text x="126.2" y="138">~{Q}</text>
<text x="148.2" y="141.8">16I</text>
<text x="116.1" y="148.2">CLK</text>
<text x="126.2" y="148.2">Q</text>
<text x="182.5" y="144.4">PIN16</text>
<text x="116.1" y="153.3">D</text>
<text x="126.2" y="153.3">~{Q}</text>
<text x="126" y="158.3">9I</text>
<text x="94.2" y="164.7">PIN6</text>
<text x="116.1" y="163.4">EN</text>
<text x="126.2" y="163.4">Q</text>
<text x="116.1" y="168.5">D</text>
<text x="125.2" y="173.6">13J</text>
<text x="126.2" y="168.5">~{Q}</text>
<text x="148.2" y="172.3">18I</text>
<text x="268.9" y="172.3">PIN11</text>
<text x="286.4" y="173.6">14A</text>
<text x="116.1" y="178.7">CLK</text>
<text x="126.2" y="178.7">Q</text>
<text x="182.5" y="174.9">PIN17</text>
<text x="286.7" y="178.7">14I</text>
<text x="116.1" y="183.7">D</text>
<text x="126.2" y="183.7">~{Q}</text>
<text x="287" y="183.7">6A</text>
<text x="125.7" y="188.8">9K</text>
<text x="287.3" y="188.8">4I</text>
<text x="94.2" y="195.2">PIN5</text>
<text x="116.1" y="193.9">EN</text>
<text x="126.2" y="193.9">Q</text>
<text x="286.9" y="193.9">9G</text>
<text x="116.1" y="199">D</text>
<text x="126.2" y="199">~{Q}</text>
<text x="147.9" y="202.8">19K</text>
<text x="116.1" y="209.1">CLK</text>
<text x="125.4" y="204.1">11I</text>
<text x="126.2" y="209.1">Q</text>
<text x="182.5" y="205.3">PIN18</text>
<text x="116.1" y="214.2">D</text>
<text x="126.2" y="214.2">~{Q}</text>
<text x="125.7" y="219.3">7G</text>
<text x="94.2" y="225.7">PIN4</text>
<text x="116.1" y="224.4">EN</text>
<text x="126.2" y="224.4">Q</text>
<text x="116.1" y="229.5">D</text>
<text x="126.2" y="229.5">~{Q}</text>
<text x="147.9" y="233.3">18K</text>
<text x="116.1" y="239.6">CLK</text>
<text x="126" y="234.5">5I</text>
<text x="126.2" y="239.6">Q</text>
<text x="182.5" y="235.8">PIN19</text>
<text x="116.1" y="244.7">D</text>
<text x="126.2" y="244.7">~{Q}</text>
<text x="125.7" y="249.8">1G</text>
<text x="94.2" y="256.1">PIN3</text>
<text x="116.1" y="254.9">EN</text>
<text x="126.2" y="254.9">Q</text>
<text x="116.1" y="259.9">D</text>
<text x="126.2" y="259.9">~{Q}</text>
<text x="147.9" y="263.8">16K</text>
<text x="125.8" y="265">3J</text>
<text x="182.5" y="266.3">PIN20</text>
<text x="116.1" y="270.1">CLK</text>
<text x="116.1" y="275.2">D</text>
<text x="126.2" y="270.1">Q</text>
<text x="126.2" y="275.2">~{Q}</text>
</g>
<g font-size="1.8" fill="#0f0f0f">
<text x="127" y="21.2">PAD.~{OEY}.IN</text>
<text x="80" y="25">PAD.SEL.IN</text>
<text x="80" y="32.7">CLK.CLK_4</text>
<text x="80" y="45.4">PAD.Y0.IN</text>
<text x="92.7" y="55.5">CLK.CLK_0</text>
<text x="188.2" y="54.3">PAD.Q0.OUT</text>
<text x="243.8" y="65.7">PAD.~{OEQ}.IN</text>
<text x="80" y="75.9">PAD.Y1.IN</text>
<text x="243.8" y="73.3">PAD.Q0.IN</text>
<text x="313.3" y="73.3">PAD.Y0.IN</text>
<text x="243.8" y="80.9">PAD.Q1.IN</text>
<text x="313.3" y="80.9">PAD.Y1.IN</text>
<text x="92.7" y="86">CLK.CLK_2</text>
<text x="188.2" y="84.7">PAD.Q1.OUT</text>
<text x="243.8" y="88.6">PAD.Q2.IN</text>
<text x="313.3" y="88.6">PAD.Y2.IN</text>
<text x="243.8" y="96.2">PAD.Q3.IN</text>
<text x="313.3" y="96.2">PAD.Y3.IN</text>
<text x="80" y="106.3">PAD.Y2.IN</text>
<text x="243.8" y="111.4">PAD.Q4.IN</text>
<text x="313.3" y="111.4">PAD.Y4.IN</text>
<text x="92.7" y="116.5">CLK.CLK_0</text>
<text x="188.2" y="115.2">PAD.Q2.OUT</text>
<text x="243.8" y="119">PAD.Q5.IN</text>
<text x="313.3" y="119">PAD.Y5.IN</text>
<text x="243.8" y="126.7">PAD.Q6.IN</text>
<text x="313.3" y="126.7">PAD.Y6.IN</text>
<text x="80" y="136.8">PAD.Y3.IN</text>
<text x="243.8" y="134.3">PAD.Q7.IN</text>
<text x="313.3" y="134.3">PAD.Y7.IN</text>
<text x="92.7" y="147">CLK.CLK_2</text>
<text x="188.2" y="145.7">PAD.Q3.OUT</text>
<text x="80" y="167.3">PAD.Y4.IN</text>
<text x="92.7" y="177.5">CLK.CLK_1</text>
<text x="188.2" y="176.2">PAD.Q4.OUT</text>
<text x="255.3" y="174.9">PAD.CLK.IN</text>
<text x="295.9" y="180">CLK.CLK_1</text>
<text x="295.9" y="174.9">CLK.CLK_0</text>
<text x="295.9" y="185.1">CLK.CLK_2</text>
<text x="295.9" y="190.2">CLK.CLK_3</text>
<text x="80" y="197.8">PAD.Y5.IN</text>
<text x="295.9" y="195.2">CLK.CLK_4</text>
<text x="92.7" y="207.9">CLK.CLK_1</text>
<text x="188.2" y="206.7">PAD.Q5.OUT</text>
<text x="80" y="228.3">PAD.Y6.IN</text>
<text x="93.1" y="238.4">CLK.CLK_3</text>
<text x="188.2" y="237.1">PAD.Q6.OUT</text>
<text x="80" y="258.7">PAD.Y7.IN</text>
<text x="92.7" y="268.9">CLK.CLK_3</text>
<text x="188.2" y="267.6">PAD.Q7.OUT</text>
</g>
</svg>
